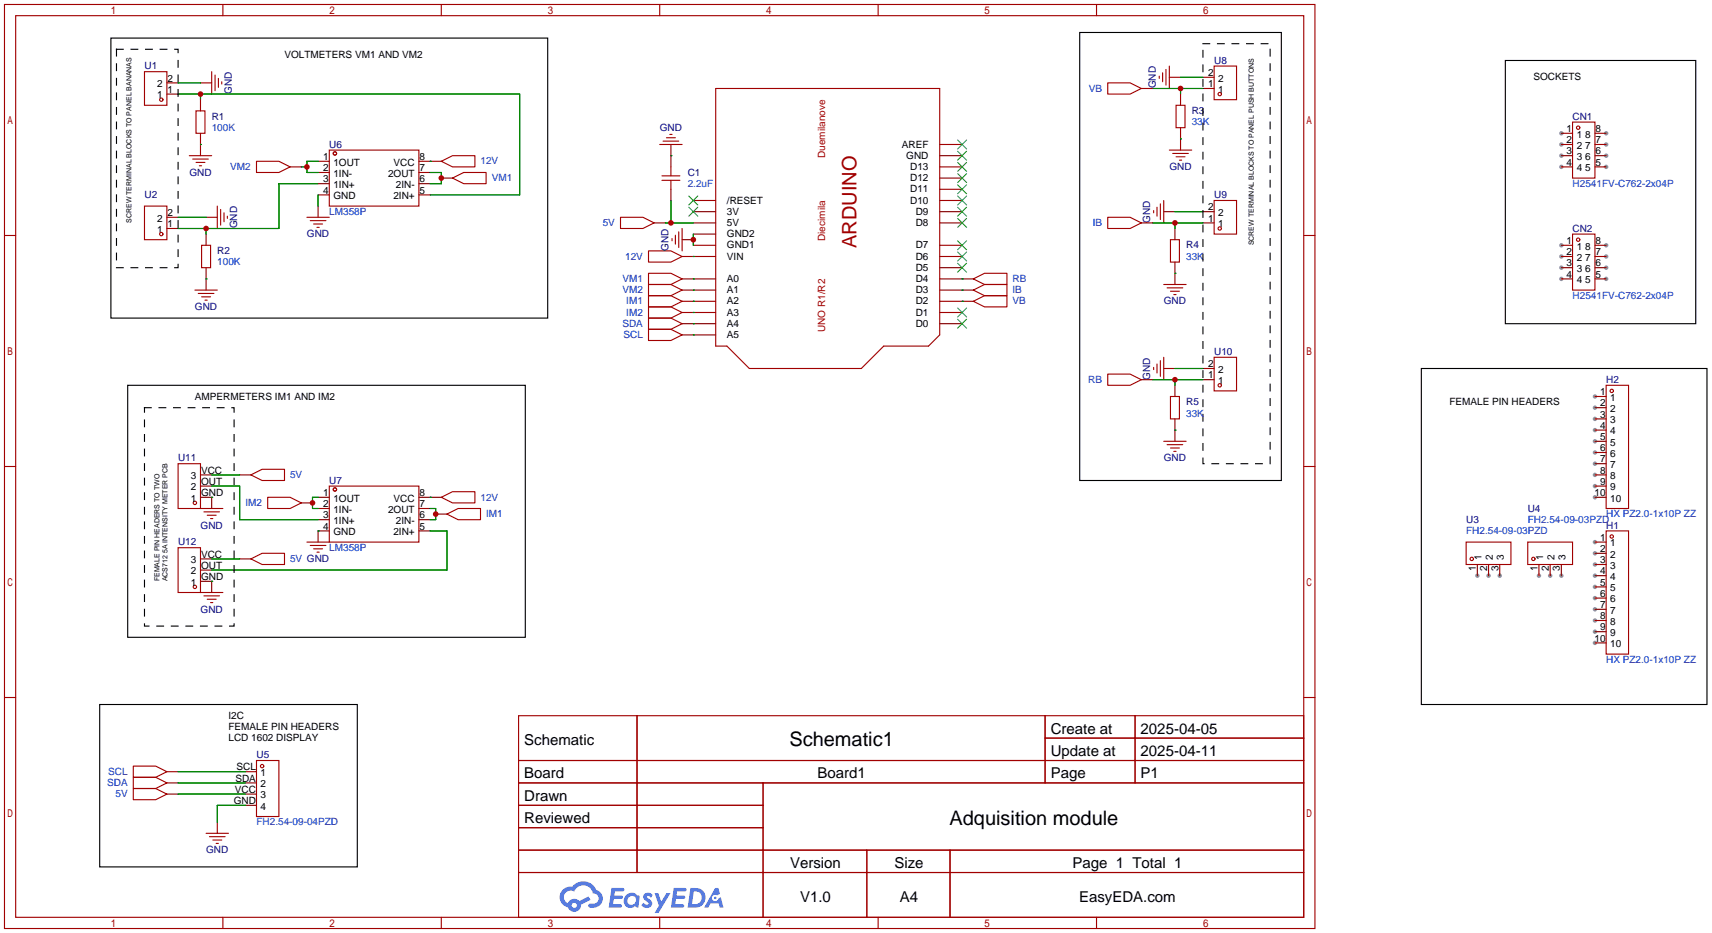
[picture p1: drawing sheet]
<svg xmlns="http://www.w3.org/2000/svg" width="388mm" height="212mm" viewBox="0 0 388 212" stroke-linecap="round" stroke-linejoin="round" font-family="sans-serif">
<g fill="#999">
<circle cx="354.1" cy="30.2" r=".51"/>
<circle cx="354.1" cy="32.8" r=".51"/>
<circle cx="354.1" cy="35.3" r=".51"/>
<circle cx="354.1" cy="37.8" r=".51"/>
<circle cx="364.2" cy="37.8" r=".51"/>
<circle cx="364.2" cy="35.3" r=".51"/>
<circle cx="364.2" cy="32.8" r=".51"/>
<circle cx="364.2" cy="30.2" r=".51"/>
<circle cx="361.7" cy="89.9" r=".51"/>
<circle cx="361.7" cy="92.5" r=".51"/>
<circle cx="361.7" cy="95" r=".51"/>
<circle cx="361.7" cy="97.5" r=".51"/>
<circle cx="361.7" cy="100.1" r=".51"/>
<circle cx="361.7" cy="102.6" r=".51"/>
<circle cx="361.7" cy="105.2" r=".51"/>
<circle cx="361.7" cy="107.7" r=".51"/>
<circle cx="361.7" cy="110.2" r=".51"/>
<circle cx="361.7" cy="112.8" r=".51"/>
<circle cx="354.1" cy="55.6" r=".51"/>
<circle cx="354.1" cy="58.2" r=".51"/>
<circle cx="354.1" cy="60.7" r=".51"/>
<circle cx="354.1" cy="63.2" r=".51"/>
<circle cx="364.2" cy="63.2" r=".51"/>
<circle cx="364.2" cy="60.7" r=".51"/>
<circle cx="364.2" cy="58.2" r=".51"/>
<circle cx="364.2" cy="55.6" r=".51"/>
<circle cx="361.7" cy="122.9" r=".51"/>
<circle cx="361.7" cy="125.5" r=".51"/>
<circle cx="361.7" cy="128" r=".51"/>
<circle cx="361.7" cy="130.6" r=".51"/>
<circle cx="361.7" cy="133.1" r=".51"/>
<circle cx="361.7" cy="135.6" r=".51"/>
<circle cx="361.7" cy="138.2" r=".51"/>
<circle cx="361.7" cy="140.7" r=".51"/>
<circle cx="361.7" cy="143.3" r=".51"/>
<circle cx="361.7" cy="145.8" r=".51"/>
<circle cx="335" cy="130.6" r=".51"/>
<circle cx="337.6" cy="130.6" r=".51"/>
<circle cx="340.1" cy="130.6" r=".51"/>
<circle cx="349" cy="130.6" r=".51"/>
<circle cx="351.5" cy="130.6" r=".51"/>
<circle cx="354.1" cy="130.6" r=".51"/>
</g>
<g fill="none" stroke="#a10000" stroke-width=".25">
<path d="M1 1h297.2v209.6h-297.2zM3.6 3.6h292.1v204.4h-292.1zM50.5 1v2.6M100.1 1v2.6M149.6 1v2.6M199.1 1v2.6M248.7 1v2.6M1 53.4h2.6M295.7 53.4h2.5M1 105.8h2.6M295.7 105.8h2.5M1 158.2h2.6"/>
<path d="M295.7 158.2h2.5M117.6 162.3h178.1v45.7h-178.1zM117.6 172.5h178.1M117.6 177.5h178.1M144.5 162.3v35.6M173 177.5v30.5M237 162.3v15.2M237 167.4h58.7M257.4 162.3v15.2M117.6 182.6h55.4M117.6 192.8h178.1M117.6 187.7h55.4"/>
<path d="M117.6 197.9h178.1M196.6 192.8v15.2M215.4 192.8v15.2M50.5 208v2.6M100.1 208v2.6M149.6 208v2.6M199.1 208v2.6M248.7 208v2.6"/>
</g>
<g fill="#5487ff">
<path d="M146.2 202.7a1.3 1.3 0 0 1 1.8 .3l-.4 .6a.54 .54 0 0 0-.9-.2l.1 .2a1.28 1.28 0 0 1 .8 2 1.53 1.53 0 0 1-2.2-.3l.5-.6 .8 .5a.31 .31 0 0 0 .4-.3 .31 .31 0 0 0-.3-.4 1.12 1.12 0 0 1-.6-1.8z"/>
<path d="M148.5 202.5h.8l.7 2 1.1-2h1l-2.8 4.6h-.9l1-1.7z"/>
<path d="M138.7 201.4h2.2a.46 .46 0 0 1 .5 0 .46 .46 0 0 1 .2 .6l-.4 .1-1.8 .1-.1 .9h1.7a.4 .4 0 0 1 .3 .4 .4 .4 0 0 1-.4 .4h-1.7l-.2 1.2h1.4a.46 .46 0 0 1 .5 0 .46 .46 0 0 1 .1 .5l-.3 .2h-2.7z"/>
<path d="M152.8 201.4h2.2a.47 .47 0 0 1 .5 0 .47 .47 0 0 1 .2 .6l-.4 .1-1.7 .1-.2 .9h1.7a.4 .4 0 0 1 .3 .4 .4 .4 0 0 1-.4 .4h-1.7l-.2 1.2h1.4a.46 .46 0 0 1 .5 0 .46 .46 0 0 1 .1 .5l-.3 .2h-2.7z"/>
<path d="M162.2 201.4h.7l.4 1.3-.7 .4a.75 .75 0 0 0-1.1 .3 .75 .75 0 0 0 .5 1 .75 .75 0 0 0 .9-.7l.6-.2 .6 2.3h-.9l-.2-.9h-1.9l-.5 .9h-.9z"/>
<path d="M156.6 201.4l-.7 4.4h1.5a2.27 2.27 0 0 0 2.6-2.2 2.27 2.27 0 0 0-2.7-2.2zM157.3 202.1a1.5 1.5 0 0 1 1.8 1.6 1.5 1.5 0 0 1-1.9 1.4h-.3z"/>
<path d="M142 203a1.6 1.6 0 0 0-.3 2.3 1.6 1.6 0 0 0 2.3 .2l.8 .3 .3-2.4-.2-.3-.4-.1a1.58 1.58 0 0 0-2.5 0zM142.6 203.5a.98 .98 0 0 1 1.6 .4 .98 .98 0 0 1-1.1 1.3 .94 .94 0 0 1-.8-.7 .94 .94 0 0 1 .3-1z"/>
<path d="M127.6 201.8a2.37 2.37 0 0 0 1.2 4 1.54 1.54 0 0 0 1.7 1 1.54 1.54 0 0 0 1.3-1.6l2.1-1.1-.4-.8-2.1 1a1.57 1.57 0 0 0-2.6 .5 1.5 1.5 0 0 1-.7-2.1 1.5 1.5 0 0 1 2.1-.5 2.23 2.23 0 0 1 2.3-1.4 2.23 2.23 0 0 1 2 1.8 1.16 1.16 0 0 1 1.3 1.1 1.16 1.16 0 0 1-1.1 1.2h-.7a.47 .47 0 0 0-.6 .4 .47 .47 0 0 0 .4 .5 2.14 2.14 0 0 0 2.8-1.3 2.14 2.14 0 0 0-1.4-2.7 3.2 3.2 0 0 0-5.4-.7l-1.2 .1zM129.7 205.3a.58 .58 0 0 1 1.1 0 .58 .58 0 0 1-1.1 0z"/>
<circle cx="162.2" cy="203.6" r=".28"/>
</g>
<g fill="none" stroke="#a10000" stroke-width=".25">
<path d="M32.8 16.3h5v7.6h-5zM48 16.3v5M48.8 17v3.6M49.5 17.8v2M50.3 18.5v.6M251.2 18.8h5.1l2.5 1.3-2.5 1.2h-5.1zM262.9 17.3v.5M263.7 16.5v2M264.4 15.7v3.6M265.2 15v5.1M275.3 15h5.1v7.6h-5.1zM42.9 35.3h5.1"/>
<path d="M43.7 36.1h3.5M44.4 25.1h2.1v5.1h-2.1zM44.4 36.8h2.1M45.2 37.6h.5M58.2 36.6h5l2.6 1.2-2.6 1.3h-5zM74.7 34h20.3v12.7h-20.3zM100.1 36.6l2.5-1.3h5.1v2.5h-5.1zM149.6 32.8h5.1M150.1 39.9h4.1M150.4 32h3.5M151.1 31.2h2.1M151.9 30.5h.5"/>
<path d="M152.1 37.8v2.1M162.3 20.1h50.8v55.8l-2.5 2.6h-10.2l-5.1 5.1h-25.4l-5.1-5.1h-2.5zM265.2 34h5.1M265.9 34.8h3.6M266.7 23.9h2v5.1h-2zM266.7 35.6h2M267.5 36.3h.5M356.6 27.7h5.1v12.7h-5.1zM32.8 46.7h5v7.7h-5zM45.7 55.6h2.1v5.1h-2.1zM49.3 46.7v5.1M50 47.5v3.6"/>
<path d="M50.8 48.3v2M51.6 49v.5M69.6 49.3h5.1M70.4 50h3.5M71.1 50.8h2.1M71.9 51.6h.5M102.6 40.4l2.6-1.3h5v2.6h-5zM140.7 49.3h5.1l2.5 1.2-2.5 1.3h-5.1zM147.1 56.9h5l2.6 1.3-2.6 1.2h-5zM150.1 40.9h4.1M152.1 40.9v2M152.4 54.1v.5"/>
<path d="M153.2 53.3v2.1M153.9 52.6v3.5M154.7 51.8v5.1M251.2 49.3h5.1l2.5 1.2-2.5 1.3h-5.1zM261.6 47.8v.5M262.4 47v2M263.1 46.2v3.6M263.9 45.5v5M265.4 54.4h2.1v5h-2.1zM275.3 45.5h5.1v7.6h-5.1zM356.6 53.1h5.1v12.7h-5.1zM44.2 65.8h5.1"/>
<path d="M45 66.5h3.5M45.7 67.3h2.1M46.5 68.1h.5M147.1 74.7h5l2.6 1.2-2.6 1.3h-5zM147.1 72.1h5l2.6 1.3-2.6 1.3h-5zM147.1 64.5h5l2.6 1.3-2.6 1.3h-5zM147.1 62h5l2.6 1.2-2.6 1.3h-5zM147.1 67.1h5l2.6 1.2-2.6 1.3h-5zM147.1 69.6h5l2.6 1.3-2.6 1.2h-5zM220.7 68.3l2.6-1.2h5v2.5h-5zM220.7 65.8l2.6-1.3h5v2.6h-5zM220.7 63.2l2.6-1.2h5v2.5h-5z"/>
<path d="M263.9 64.5h5.1M264.7 65.3h3.5M265.4 66h2.1M266.2 66.8h.5M251.2 84.8h5.1l2.5 1.3-2.5 1.3h-5.1zM261.6 83.3v.5M262.4 82.5v2.1M263.1 81.8v3.5M263.9 81v5.1M265.4 89.9h2.1v5.1h-2.1zM275.3 81h5.1v7.6h-5.1zM364.2 87.4h5.1v27.9h-5.1z"/>
<path d="M40.4 105.2h5.1v10.1h-5.1zM45.5 115.3h5M46.2 116.1h3.6M47 116.8h2M47.8 117.6h.5M56.9 107.7l2.5-1.3h5.1v2.6h-5.1zM60.7 112.8h5.1l2.5 1.2-2.5 1.3h-5.1zM74.7 110.2h20.3v12.7h-20.3zM100.1 112.8l2.5-1.3h5.1v2.5h-5.1zM101.3 116.6l2.6-1.3h5.1v2.6h-5.1zM263.9 100.1h5.1M264.7 100.8h3.5"/>
<path d="M265.4 101.6h2.1M266.2 102.4h.5M40.4 124.2h5.1v10.2h-5.1zM45.5 134.4h5M46.2 135.1h3.6M47 135.9h2M47.8 136.7h.5M56.9 126.7l2.5-1.2h5.1v2.5h-5.1zM69.6 122.9h5.1M70.4 123.7h3.5M71.1 124.5h2.1M71.9 125.2h.5"/>
<path d="M332.5 122.9h10.1v5.1h-10.1zM346.5 122.9h10.1v5.1h-10.1zM364.2 120.4h5.1v27.9h-5.1zM30.2 178.8h5.1l2.5 1.3-2.5 1.3h-5.1zM30.2 173.7h5.1l2.5 1.3-2.5 1.3h-5.1zM30.2 176.3h5.1l2.5 1.2-2.5 1.3h-5.1zM58.2 172.5h5v12.7h-5zM46.7 189h5.1M47.5 189.7h3.6M48.3 190.5h2M49 191.3h.5"/>
<circle cx="36.6" cy="22.6" r=".38"/>
<circle cx="75.9" cy="34.8" r=".38"/>
<circle cx="276.6" cy="21.3" r=".38"/>
<circle cx="357.9" cy="29" r=".38"/>
<circle cx="36.6" cy="53.1" r=".38"/>
<circle cx="276.6" cy="51.8" r=".38"/>
<circle cx="357.9" cy="54.4" r=".38"/>
<circle cx="276.6" cy="87.4" r=".38"/>
<circle cx="365.5" cy="88.6" r=".38"/>
<circle cx="44.2" cy="114" r=".38"/>
<circle cx="75.9" cy="111" r=".38"/>
<circle cx="44.2" cy="133.1" r=".38"/>
<circle cx="333.8" cy="126.7" r=".38"/>
<circle cx="347.7" cy="126.7" r=".38"/>
<circle cx="365.5" cy="121.7" r=".38"/>
<circle cx="59.4" cy="173.7" r=".38"/>
</g>
<g fill="none" stroke="#870000" stroke-width=".25">
<path d="M37.8 18.8h2.6M45.5 18.8h2.5M265.2 17.5h2.5M272.8 17.5h2.5M37.8 21.3h2.6M45.5 22.6v2.5M45.5 30.2v5.1M65.8 37.8h2.5M72.1 36.6h2.6M72.1 39.1h2.6M95 36.6h5.1M95 39.1h2.5"/>
<path d="M152.1 32.8v5M213.1 32.8h5.1M213.1 35.3h5.1M213.1 37.8h5.1M258.8 20.1h2.6M267.7 21.3v2.6M267.7 29v5M272.8 20.1h2.5M354.1 30.2h2.5M354.1 32.8h2.5M354.1 35.3h2.5M354.1 37.8h2.5"/>
<path d="M361.7 30.2h2.5M361.7 32.8h2.5M361.7 35.3h2.5M361.7 37.8h2.5M37.8 49.3h2.6M37.8 51.8h2.6M46.7 49.3h2.6M46.7 53.1v2.5M72.1 41.7h2.6M72.1 44.2h2.6M72.1 46.7v2.6M95 41.7h2.5"/>
<path d="M95 44.2h2.5M100.1 40.4h2.5M148.3 50.5h2.6M152.1 42.9v2.6M154.7 58.2h7.6M154.7 54.4h2.5M157.2 55.6h5.1M157.2 50.5h5.1M157.2 48h5.1M157.2 45.5h5.1M157.2 53.1h5.1M213.1 55.6h5.1"/>
<path d="M213.1 58.2h5.1M213.1 50.5h5.1M213.1 48h5.1M213.1 45.5h5.1M213.1 42.9h5.1M213.1 40.4h5.1M258.8 50.5h2.6M263.9 48h2.5M266.4 51.8v2.6M266.4 59.4v5.1M272.8 50.5h2.5M272.8 48h2.5"/>
<path d="M354.1 55.6h2.5M354.1 58.2h2.5M361.7 55.6h2.5M361.7 58.2h2.5M46.7 60.7v5.1M154.7 73.4h7.6M154.7 75.9h7.6M154.7 63.2h7.6M154.7 70.9h7.6M154.7 68.3h7.6M154.7 65.8h7.6M213.1 60.7h5.1"/>
<path d="M213.1 63.2h7.6M213.1 73.4h5.1M213.1 70.9h5.1M213.1 68.3h7.6M213.1 65.8h7.6M354.1 60.7h2.5M354.1 63.2h2.5M361.7 60.7h2.5M361.7 63.2h2.5M258.8 86.1h2.6M263.9 83.6h2.5M266.4 87.4v2.5"/>
<path d="M266.4 95v5.1M272.8 83.6h2.5M272.8 86.1h2.5M361.7 89.9h2.5M361.7 92.5h2.5M361.7 95h2.5M361.7 97.5h2.5M45.5 107.7h2.5M45.5 110.2h2.5M45.5 112.8h2.5v2.5M54.4 107.7h2.5M68.3 114h2.6"/>
<path d="M72.1 112.8h2.6M72.1 115.3h2.6M72.1 117.9h2.6M95 112.8h5.1M95 115.3h2.5M95 117.9h2.5M98.8 116.6h2.5M361.7 100.1h2.5M361.7 102.6h2.5M361.7 105.2h2.5M361.7 107.7h2.5M361.7 110.2h2.5"/>
<path d="M361.7 112.8h2.5M45.5 131.8h2.5v2.6M45.5 129.3h2.5M45.5 126.7h2.5M54.4 126.7h2.5M74.7 120.4h-2.6v2.5M95 120.4h2.5M335 128v2.6M337.6 128v2.6M340.1 128v2.6M349 128v2.6M351.5 128v2.6"/>
<path d="M354.1 128v2.6M361.7 122.9h2.5M361.7 125.5h2.5M361.7 128h2.5M361.7 130.6h2.5M361.7 133.1h2.5M361.7 135.6h2.5M361.7 138.2h2.5M361.7 140.7h2.5M361.7 143.3h2.5M361.7 145.8h2.5M37.8 175h2.6"/>
<path d="M37.8 177.5h2.6M55.6 175h2.6M55.6 177.5h2.6M37.8 180.1h2.6M49.3 186.4v2.6M55.6 180.1h2.6M55.6 182.6h2.6"/>
</g>
<g fill="none" stroke="#008700" stroke-width=".25">
<path d="M40.4 18.8h5.1M267.7 17.5h5.1M40.4 21.3h77.5v22.9h-20.4M45.5 32.8h.1M45.5 21.3v1.3M68.3 37.8h1.3M72.1 36.6h-2.5v2.5h2.5M97.5 36.6h.1M97.5 39.1h2.6v2.6h-2.6M152.1 35.3h.1M261.4 20.1h11.4M267.7 31.5h.1"/>
<path d="M267.7 20.1v1.2M40.4 49.3h6.3M46.7 51.8v1.3M72.1 41.7h-8.9v10.1h-22.8M72.1 44.2v2.5M150.9 50.5h6.3M152.1 45.5v5M157.2 58.2h.1M157.2 53.1v2.5M261.4 50.5h11.4M266.4 48h6.4M266.4 50.5v1.3"/>
<path d="M46.7 63.2h.1M157.2 75.9h.1M157.2 73.4h.1M157.2 65.8h.1M157.2 63.2h.1M157.2 68.3h.1M157.2 70.9h.1M218.2 68.3h.1M218.2 65.8h.1M218.2 63.2h.1M266.4 62h.1M261.4 86.1h11.4"/>
<path d="M266.4 97.5h.1M266.4 86.1v1.3M266.4 83.6h6.4M48 112.8h.1M48 107.7h6.4M48 110.2h6.4v7.7h17.7M72.1 112.8h-1.2v2.5h1.2M97.5 112.8h.1M97.5 115.3h1.3v2.6h-1.3M48 131.8h.1M48 126.7h6.4M72.1 120.4h.1"/>
<path d="M97.5 120.4h3.8v8.9h-53.3M40.4 177.5h15.2M40.4 175h15.2M40.4 180.1h15.2M55.6 182.6h-6.3v3.8"/>
</g>
<path d="M25.1 8.6h99.1v63.5h-99.1zM244.9 7.4h45.7v101.6h-45.7zM341.4 13.7h43.2v59.7h-43.2zM29 87.4h90.1v57.1h-90.1zM322.3 83.6h64.8v76.2h-64.8zM22.6 159.8h58.4v36.8h-58.4z" fill="none" stroke="#000" stroke-width=".25"/>
<g fill="none" stroke="#3c3" stroke-width=".25">
<path d="M217.2 39.4l2 2M217.2 36.8l2 2.1M217.2 34.3l2 2M217.2 31.8l2 2M219.2 39.4l-2 2M219.2 36.8l-2 2.1M219.2 34.3l-2 2M219.2 31.8l-2 2M156.2 47l2 2M156.2 44.4l2 2.1M158.2 47l-2 2M158.2 44.4l-2 2.1"/>
<path d="M217.2 59.7l2 2M217.2 57.2l2 2M217.2 54.6l2 2M217.2 49.5l2 2.1M217.2 47l2 2M217.2 44.4l2 2.1M217.2 41.9l2 2M219.2 59.7l-2 2M219.2 57.2l-2 2M219.2 54.6l-2 2M219.2 49.5l-2 2.1M219.2 47l-2 2"/>
<path d="M219.2 44.4l-2 2.1M219.2 41.9l-2 2M217.2 72.4l2 2M217.2 69.8l2 2.1M219.2 72.4l-2 2M219.2 69.8l-2 2.1"/>
</g>
<path d="M26.4 11.2h14v49.5h-14zM272.8 9.9h15.2v95.3h-15.2zM32.8 92.5h20.3v49.5h-20.3z" fill="none" stroke="#000" stroke-width=".25" stroke-dasharray="1.5 1.8"/>
<g fill="#c00">
<circle cx="45.5" cy="21.3" r=".63"/>
<circle cx="46.7" cy="51.8" r=".63"/>
<circle cx="152.1" cy="50.5" r=".63"/>
<circle cx="69.6" cy="37.8" r=".63"/>
<circle cx="100.1" cy="40.4" r=".63"/>
<circle cx="267.7" cy="20.1" r=".63"/>
<circle cx="266.4" cy="50.5" r=".63"/>
<circle cx="266.4" cy="86.1" r=".63"/>
<circle cx="70.9" cy="114" r=".63"/>
<circle cx="98.8" cy="116.6" r=".63"/>
<circle cx="157.2" cy="54.4" r=".63"/>
</g>
<text font-size="4.5" fill="#a00000" x="194.2" y="56.2" transform="rotate(-90 194.2 56.2)">ARDUINO</text>
<g font-size="4.5">
<text x="179" y="169.2">Schematic1</text>
<text x="215.3" y="187">Adquisition module</text>
</g>
<g font-size="3.4">
<text x="238.3" y="166.4">Create at</text>
<text x="258.7" y="166.4">2025-04-05</text>
<text x="118.9" y="168.9">Schematic</text>
<text x="238.3" y="171.4">Update at</text>
<text x="258.7" y="171.4">2025-04-11</text>
<text x="118.9" y="176.5">Board</text>
<text x="185.4" y="176.5">Board1</text>
<text x="238.3" y="176.5">Page</text>
<text x="258.7" y="176.5">P1</text>
<text x="118.9" y="181.6">Drawn</text>
<text x="118.9" y="186.7">Reviewed</text>
<text x="179.2" y="196.8">Version</text>
<text x="202.8" y="196.8">Size</text>
<text x="243.2" y="196.8">Page 1 Total 1</text>
<text x="181.4" y="204.5">V1.0</text>
<text x="204.1" y="204.5">A4</text>
<text x="244.7" y="204.5">EasyEDA.com</text>
</g>
<g font-size="2.3" fill="#000080">
<text x="32.8" y="15.7">U1</text>
<text x="275.3" y="14.4">U8</text>
<text x="52.5" y="21.3" transform="rotate(-90 52.5 21.3)">GND</text>
<text x="262.1" y="20" transform="rotate(-90 262.1 20)">GND</text>
<text x="48" y="27.1">R1</text>
<text x="149.6" y="29.7">GND</text>
<text x="270.3" y="25.9">R3</text>
<text x="356.6" y="27.1">CN1</text>
<text x="74.7" y="33.5">U6</text>
<text x="42.9" y="39.8">GND</text>
<text x="156" y="39.8">C1</text>
<text x="265.2" y="38.6">GND</text>
<text x="32.8" y="44.9">U2</text>
<text x="275.3" y="44.9">U9</text>
<text x="53.8" y="51.8" transform="rotate(-90 53.8 51.8)">GND</text>
<text x="69.6" y="53.8">GND</text>
<text x="260.8" y="50.5" transform="rotate(-90 260.8 50.5)">GND</text>
<text x="356.6" y="52.5">CN2</text>
<text x="49.3" y="57.6">R2</text>
<text x="151.6" y="56.9" transform="rotate(-90 151.6 56.9)">GND</text>
<text x="269" y="56.4">R4</text>
<text x="44.2" y="70.3">GND</text>
<text x="263.9" y="69.1">GND</text>
<text x="275.3" y="80.5">U10</text>
<text x="260.8" y="86.1" transform="rotate(-90 260.8 86.1)">GND</text>
<text x="364.2" y="86.8">H2</text>
<text x="269" y="91.9">R5</text>
<text x="40.4" y="104.6">U11</text>
<text x="263.9" y="104.6">GND</text>
<text x="74.7" y="109.7">U7</text>
<text x="45.5" y="119.9">GND</text>
<text x="332.5" y="118.6">U3</text>
<text x="346.5" y="116">U4</text>
<text x="364.2" y="119.9">H1</text>
<text x="40.4" y="123.7">U12</text>
<text x="45.5" y="138.9">GND</text>
<text x="58.2" y="171.9">U5</text>
<text x="46.8" y="193.5">GND</text>
</g>
<g font-size="2.3">
<text x="64.5" y="13.2">VOLTMETERS VM1 AND VM2</text>
<text x="273.9" y="17.2">2</text>
<text x="35.6" y="19.8">2</text>
<text x="35.6" y="22.3">1</text>
<text x="38" y="18.5">2</text>
<text x="38" y="21">1</text>
<text x="273.9" y="19.8">1</text>
<text x="276.3" y="18.5">2</text>
<text x="276.3" y="21">1</text>
<text x="347.7" y="18.3">SOCKETS</text>
<text x="355.2" y="29.9">1</text>
<text x="361.8" y="29.9">8</text>
<text x="204.5" y="33.5">AREF</text>
<text x="355.2" y="32.5">2</text>
<text x="355.2" y="35">3</text>
<text x="357.6" y="31.2">1</text>
<text x="357.6" y="33.7">2</text>
<text x="359.5" y="33.7">7</text>
<text x="359.5" y="31.2">8</text>
<text x="361.8" y="35">6</text>
<text x="361.8" y="32.5">7</text>
<text x="73.3" y="36.3">1</text>
<text x="73.3" y="38.8">2</text>
<text x="73.3" y="41.3">3</text>
<text x="75.6" y="37.5">1OUT</text>
<text x="75.6" y="40.1">1IN-</text>
<text x="88" y="40.1">2OUT</text>
<text x="89.3" y="37.5">VCC</text>
<text x="95.1" y="41.3">6</text>
<text x="95.1" y="38.8">7</text>
<text x="95.1" y="36.3">8</text>
<text x="205.5" y="36">GND</text>
<text x="206.4" y="41.1">D12</text>
<text x="206.4" y="38.6">D13</text>
<text x="355.2" y="37.5">4</text>
<text x="357.6" y="36.3">3</text>
<text x="357.6" y="38.8">4</text>
<text x="359.5" y="38.8">5</text>
<text x="359.5" y="36.3">6</text>
<text x="361.8" y="37.5">5</text>
<text x="73.3" y="43.9">4</text>
<text x="75.6" y="42.6">1IN+</text>
<text x="75.6" y="45.2">GND</text>
<text x="89.2" y="45.2">2IN+</text>
<text x="89.8" y="42.6">2IN-</text>
<text x="95.1" y="43.9">5</text>
<text x="164.8" y="46.2">/RESET</text>
<text x="206.4" y="46.2">D10</text>
<text x="206.4" y="43.7">D11</text>
<text x="273.9" y="47.7">2</text>
<text x="35.6" y="50.2">2</text>
<text x="35.6" y="52.8">1</text>
<text x="38" y="49">2</text>
<text x="38" y="51.5">1</text>
<text x="164.8" y="53.8">GND2</text>
<text x="164.8" y="51.3">5V</text>
<text x="164.8" y="48.7">3V</text>
<text x="207.7" y="51.3">D8</text>
<text x="207.7" y="48.7">D9</text>
<text x="273.9" y="50.2">1</text>
<text x="276.3" y="49">2</text>
<text x="276.3" y="51.5">1</text>
<text x="164.8" y="58.9">VIN</text>
<text x="164.8" y="56.4">GND1</text>
<text x="207.7" y="58.9">D6</text>
<text x="207.7" y="56.4">D7</text>
<text x="355.2" y="55.3">1</text>
<text x="355.2" y="57.9">2</text>
<text x="357.6" y="56.6">1</text>
<text x="357.6" y="59.1">2</text>
<text x="359.5" y="59.1">7</text>
<text x="359.5" y="56.6">8</text>
<text x="361.8" y="57.9">7</text>
<text x="361.8" y="55.3">8</text>
<text x="164.8" y="64">A0</text>
<text x="207.7" y="64">D4</text>
<text x="207.7" y="61.4">D5</text>
<text x="355.2" y="60.4">3</text>
<text x="355.2" y="62.9">4</text>
<text x="357.6" y="61.7">3</text>
<text x="357.6" y="64.2">4</text>
<text x="359.5" y="64.2">5</text>
<text x="359.5" y="61.7">6</text>
<text x="361.8" y="62.9">5</text>
<text x="361.8" y="60.4">6</text>
<text x="164.8" y="71.6">A3</text>
<text x="164.8" y="69.1">A2</text>
<text x="164.8" y="66.5">A1</text>
<text x="207.7" y="71.6">D1</text>
<text x="207.7" y="69.1">D2</text>
<text x="207.7" y="66.5">D3</text>
<text x="164.8" y="76.7">A5</text>
<text x="164.8" y="74.1">A4</text>
<text x="207.7" y="74.1">D0</text>
<text x="273.9" y="83.3">2</text>
<text x="273.9" y="85.8">1</text>
<text x="276.3" y="84.5">2</text>
<text x="276.3" y="87.1">1</text>
<text x="362.8" y="89.6">1</text>
<text x="44.2" y="90.6">AMPERMETERS IM1 AND IM2</text>
<text x="328.7" y="91.9">FEMALE PIN HEADERS</text>
<text x="362.8" y="92.1">2</text>
<text x="362.8" y="94.7">3</text>
<text x="365.2" y="90.9">1</text>
<text x="365.2" y="93.4">2</text>
<text x="365.2" y="96">3</text>
<text x="362.8" y="97.2">4</text>
<text x="362.8" y="99.8">5</text>
<text x="365.2" y="98.5">4</text>
<text x="365.2" y="101">5</text>
<text x="45.6" y="107.4">VCC</text>
<text x="362.8" y="102.3">6</text>
<text x="362.8" y="104.8">7</text>
<text x="362.8" y="107.4">8</text>
<text x="365.2" y="103.6">6</text>
<text x="365.2" y="106.1">7</text>
<text x="43.3" y="113.7">1</text>
<text x="43.3" y="111.2">2</text>
<text x="43.3" y="108.7">3</text>
<text x="45.6" y="112.5">GND</text>
<text x="45.6" y="109.9">OUT</text>
<text x="73.3" y="112.5">1</text>
<text x="75.6" y="113.7">1OUT</text>
<text x="89.3" y="113.7">VCC</text>
<text x="95.1" y="112.5">8</text>
<text x="361.6" y="112.5">10</text>
<text x="362.8" y="109.9">9</text>
<text x="365.2" y="108.7">8</text>
<text x="365.2" y="111.2">9</text>
<text x="365.2" y="113.7">10</text>
<text x="73.3" y="115">2</text>
<text x="73.3" y="117.5">3</text>
<text x="75.6" y="116.3">1IN-</text>
<text x="75.6" y="118.8">1IN+</text>
<text x="88" y="116.3">2OUT</text>
<text x="89.8" y="118.8">2IN-</text>
<text x="95.1" y="117.5">6</text>
<text x="95.1" y="115">7</text>
<text x="73.3" y="120.1">4</text>
<text x="75.6" y="121.4">GND</text>
<text x="89.2" y="121.4">2IN+</text>
<text x="95.1" y="120.1">5</text>
<text x="362.8" y="122.6">1</text>
<text x="362.8" y="125.2">2</text>
<text x="365.2" y="123.9">1</text>
<text x="43.3" y="130.2">2</text>
<text x="43.3" y="127.7">3</text>
<text x="45.6" y="131.5">GND</text>
<text x="45.6" y="129">OUT</text>
<text x="45.6" y="126.4">VCC</text>
<text x="334.7" y="129.4" transform="rotate(-90 334.7 129.4)">1</text>
<text x="336" y="127.1" transform="rotate(-90 336 127.1)">1</text>
<text x="337.3" y="129.4" transform="rotate(-90 337.3 129.4)">2</text>
<text x="338.5" y="127.1" transform="rotate(-90 338.5 127.1)">2</text>
<text x="339.8" y="129.4" transform="rotate(-90 339.8 129.4)">3</text>
<text x="341.1" y="127.1" transform="rotate(-90 341.1 127.1)">3</text>
<text x="348.7" y="129.4" transform="rotate(-90 348.7 129.4)">1</text>
<text x="350" y="127.1" transform="rotate(-90 350 127.1)">1</text>
<text x="351.2" y="129.4" transform="rotate(-90 351.2 129.4)">2</text>
<text x="352.5" y="127.1" transform="rotate(-90 352.5 127.1)">2</text>
<text x="353.8" y="129.4" transform="rotate(-90 353.8 129.4)">3</text>
<text x="355" y="127.1" transform="rotate(-90 355 127.1)">3</text>
<text x="362.8" y="127.7">3</text>
<text x="362.8" y="130.2">4</text>
<text x="365.2" y="126.4">2</text>
<text x="365.2" y="129">3</text>
<text x="365.2" y="131.5">4</text>
<text x="43.3" y="132.8">1</text>
<text x="362.8" y="132.8">5</text>
<text x="362.8" y="135.3">6</text>
<text x="362.8" y="137.9">7</text>
<text x="365.2" y="134.1">5</text>
<text x="365.2" y="136.6">6</text>
<text x="362.8" y="140.4">8</text>
<text x="362.8" y="142.9">9</text>
<text x="365.2" y="139.1">7</text>
<text x="365.2" y="141.7">8</text>
<text x="361.6" y="145.5">10</text>
<text x="365.2" y="144.2">9</text>
<text x="365.2" y="146.8">10</text>
<text x="51.8" y="163">I2C</text>
<text x="51.8" y="165.6">FEMALE PIN HEADERS</text>
<text x="51.8" y="168.1">LCD 1602 DISPLAY</text>
<text x="53.3" y="179.8">VCC</text>
<text x="53.4" y="177.2">SDA</text>
<text x="53.6" y="174.7">SCL</text>
<text x="59.1" y="176">1</text>
<text x="59.1" y="178.5">2</text>
<text x="53" y="182.3">GND</text>
<text x="59.1" y="181">3</text>
<text x="59.1" y="183.6">4</text>
</g>
<g font-size="2.3" fill="#00f">
<text x="246.9" y="20.8">VB</text>
<text x="48" y="29.7">100K</text>
<text x="270.3" y="28.4">33K</text>
<text x="52.2" y="38.6">VM2</text>
<text x="109" y="37.3">12V</text>
<text x="111.5" y="41.1">VM1</text>
<text x="156" y="42.4">2.2uF</text>
<text x="356.6" y="42.4">H2541FV-C762-2x04P</text>
<text x="74.7" y="48.7">LM358P</text>
<text x="136.7" y="51.3">5V</text>
<text x="247.8" y="51.3">IB</text>
<text x="141.8" y="58.9">12V</text>
<text x="269" y="58.9">33K</text>
<text x="49.3" y="60.2">100K</text>
<text x="141.1" y="64">VM1</text>
<text x="229.6" y="64">RB</text>
<text x="141.1" y="66.5">VM2</text>
<text x="142" y="69.1">IM1</text>
<text x="142" y="71.6">IM2</text>
<text x="229.6" y="69.1">VB</text>
<text x="229.6" y="66.5">IB</text>
<text x="356.6" y="67.8">H2541FV-C762-2x04P</text>
<text x="141.1" y="74.1">SDA</text>
<text x="141.4" y="76.7">SCL</text>
<text x="246.8" y="86.8">RB</text>
<text x="269" y="94.5">33K</text>
<text x="65.8" y="108.4">5V</text>
<text x="109" y="113.5">12V</text>
<text x="55.7" y="114.8">IM2</text>
<text x="110.2" y="117.3">IM1</text>
<text x="346.5" y="118.6">FH2.54-09-03PZD</text>
<text x="364.2" y="117.3">HX PZ2.0-1x10P ZZ</text>
<text x="74.7" y="124.9">LM358P</text>
<text x="332.5" y="121.1">FH2.54-09-03PZD</text>
<text x="65.8" y="127.5">5V GND</text>
<text x="364.2" y="150.3">HX PZ2.0-1x10P ZZ</text>
<text x="24.3" y="178.3">SDA</text>
<text x="24.5" y="175.7">SCL</text>
<text x="26.2" y="180.8">5V</text>
<text x="58.2" y="187.2">FH2.54-09-04PZD</text>
</g>
<g font-size="2.3" fill="#a00000">
<text x="187.2" y="35.8" transform="rotate(-90 187.2 35.8)">Duemilanove</text>
<text x="187.2" y="54.7" transform="rotate(-90 187.2 54.7)">Diecimila</text>
<text x="187.2" y="75.3" transform="rotate(-90 187.2 75.3)">UNO R1/R2</text>
</g>
<g font-size="1.6">
<text x="29.8" y="50.5" transform="rotate(-90 29.8 50.5)">SCREW TERMINAL BLOCKS TO PANEL BANANAS</text>
<text x="284.4" y="55.6" transform="rotate(-90 284.4 55.6)">SCREW TERMINAL BLOCKS TO PANEL PUSH BUTTONS</text>
<text x="36.2" y="131.8" transform="rotate(-90 36.2 131.8)">FEMALE PIN HEADERS TO TWO</text>
<text x="38" y="131.8" transform="rotate(-90 38 131.8)">ACS712 5A INTENSITY METER PCB</text>
</g>
</svg>
